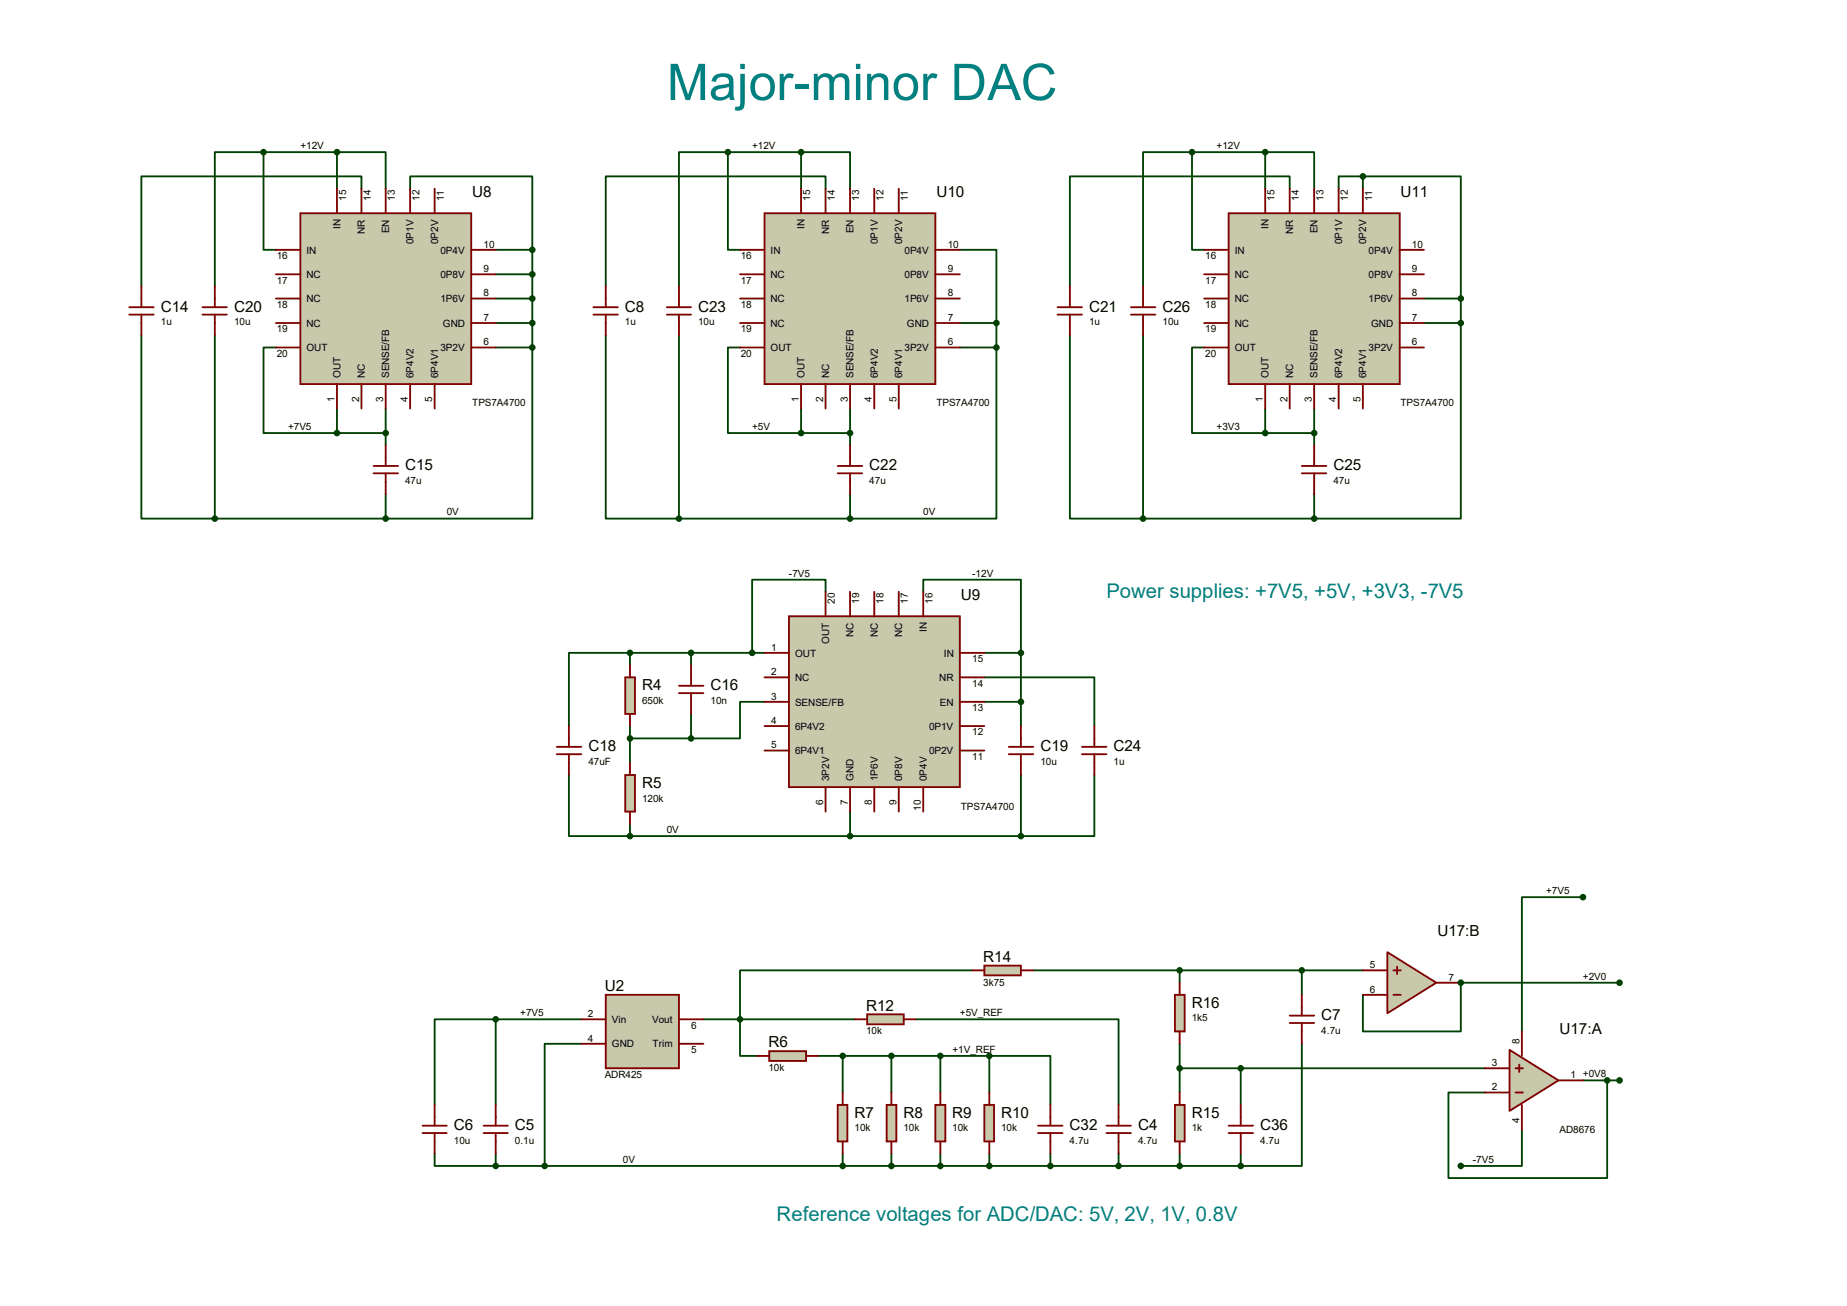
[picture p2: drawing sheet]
<svg xmlns="http://www.w3.org/2000/svg" width="297mm" height="210mm" viewBox="0 0 297 210" stroke-linecap="round" stroke-linejoin="round" font-family="sans-serif">
<g fill="none" stroke="#004000" stroke-width=".3">
<path d="M42.4 24.5v15.7h2M42.4 24.5h-7.9v21.6M42.4 24.5h11.8M54.2 24.5h7.8v5.9M54.2 24.5v5.9M58.1 30.4v-2h-35.4v17.7M66 30.4v-2h19.6v11.8M117.1 24.5v15.7h1.9M117.1 24.5h-7.9v21.6M117.1 24.5h11.7M128.8 24.5h7.9v5.9M128.8 24.5v5.9"/>
<path d="M132.8 30.4v-2h-35.4v17.7M191.7 24.5v15.7h1.9M191.7 24.5h-7.9v21.6M191.7 24.5h11.8M203.5 24.5h7.8v5.9M203.5 24.5v5.9M207.4 30.4v-2h-35.4v17.7M219.2 28.4h15.7v19.6M219.2 28.4h-3.9v2M219.2 28.4v2M22.7 53.9v29.5h11.8M34.5 53.9v29.5"/>
<path d="M44.4 55.9h-2v13.7h11.8M79.7 55.9h5.9M79.7 48h5.9M79.7 44.1h5.9M79.7 40.2h5.9M79.7 51.9h5.9M85.6 55.9v27.5h-23.6M85.6 40.2v15.7M97.4 53.9v29.5h11.8M109.2 53.9v29.5M119 55.9h-1.9v13.7h11.7M154.3 40.2h5.9v11.7"/>
<path d="M154.3 55.9h5.9M154.3 51.9h5.9M160.2 55.9v27.5h-23.5M160.2 51.9v4M172 53.9v29.5h11.8M183.8 53.9v29.5M193.6 55.9h-1.9v13.7h11.8M229 48h5.9M229 51.9h5.9M234.9 51.9v31.5h-23.6M234.9 48v3.9M54.2 65.7v3.9"/>
<path d="M54.2 69.6h7.8M62 65.7v5.9M62 79.5v3.9M128.8 69.6h7.9M128.8 65.7v3.9M136.7 65.7v5.9M136.7 79.5v3.9M203.5 69.6h7.8M203.5 65.7v3.9M211.3 65.7v5.9M211.3 79.5v3.9M34.5 83.4h27.5"/>
<path d="M109.2 83.4h27.5M132.8 95.2v-2h-11.9v11.8M148.5 95.2v-2h15.7v11.8M183.8 83.4h27.5M101.3 105h-9.8v11.8M101.3 105h21.6M101.3 105v1.9M101.3 116.8v5.9M101.3 118.7h9.8M111.1 105v1.9M111.1 114.8v3.9M122.9 112.9h-3.9v5.8h-7.9"/>
<path d="M158.3 108.9h17.7v7.9M158.3 105h5.9M158.3 112.9h5.9M164.2 105v11.8M91.5 124.6v9.9h9.8M101.3 132.5v2M101.3 134.5h62.9M136.7 130.5v4M164.2 124.6v9.9M176 124.6v9.9h-11.8M156.3 156h-37.3v13.8h2.8M166.2 156h53"/>
<path d="M189.7 156v2M209.3 156v4M234.9 158h.1M234.9 158v7.9h-15.7v-5.9M234.9 158h25.5M254.6 144.3h-9.9v21.6M79.7 163.9h-9.8v13.8M79.7 163.9h13.8M79.7 163.9v13.8M93.5 167.9h-5.9v19.6M113.1 163.9h24.4M131.6 169.8h27.5"/>
<path d="M135.5 169.8v5.9M143.3 169.8v5.9M147.3 163.9h32.6v13.8M151.2 169.8v5.9M159.1 169.8h9.8v7.9M159.1 169.8v5.9M189.7 167.9v7.8M189.7 171.8h49.1M199.5 171.8v5.9M209.3 167.9v19.6h-9.8M254.6 173.7h5.8M258.4 173.7v15.7h-25.5v-13.7h5.9"/>
<path d="M69.9 185.5v2h9.8M79.7 187.5h119.8M79.7 185.5v2M135.5 185.5v2M143.3 185.5v2M151.2 185.5v2M159.1 185.5v2M168.9 185.5v2M179.9 185.5v2M189.7 185.5v2M199.5 185.5v2M244.7 181.6v5.9h-9.8"/>
</g>
<path d="M48.3 34.3h27.5v27.5h-27.5z" fill="#c8c8aa" stroke="#800000" stroke-width=".3"/>
<g fill="none" stroke="#800000" stroke-width=".3">
<path d="M54.2 30.4v3.9M58.1 30.4v3.9M62 30.4v3.9M66 30.4v3.9M69.9 30.4v3.9M44.4 55.9h3.9M44.4 51.9h3.9M44.4 48h3.9M44.4 44.1h3.9M44.4 40.2h3.9M75.8 55.9h3.9M75.8 51.9h3.9"/>
<path d="M75.8 48h3.9M75.8 44.1h3.9M75.8 40.2h3.9M54.2 61.8v3.9M58.1 61.8v3.9M60.1 76.1h3.9M60.1 74.9h3.9M62 61.8v3.9M62 71.6v3.3M62 76.1v3.4M66 61.8v3.9M69.9 61.8v3.9"/>
</g>
<g fill="#004000" stroke="#004000" stroke-width=".3">
<circle cx="54.2" cy="69.6" r=".38"/>
<circle cx="62" cy="69.6" r=".38"/>
</g>
<path d="M126.9 99.1h27.4v27.5h-27.4z" fill="#c8c8aa" stroke="#800000" stroke-width=".3"/>
<g fill="none" stroke="#800000" stroke-width=".3">
<path d="M132.8 95.2v3.9M136.7 95.2v3.9M140.6 95.2v3.9M144.5 95.2v3.9M148.5 95.2v3.9M122.9 105h4M122.9 108.9h4M122.9 112.9h4M122.9 116.8h4M154.3 105h4M154.3 108.9h4M154.3 112.9h4"/>
<path d="M154.3 116.8h4M122.9 120.7h4M132.8 126.6v3.9M136.7 126.6v3.9M140.6 126.6v3.9M144.5 126.6v3.9M148.5 126.6v3.9M154.3 120.7h4"/>
</g>
<path d="M100.5 108.9h1.6v5.9h-1.6z" fill="#c8c8aa" stroke="#800000" stroke-width=".3"/>
<path d="M101.3 106.9v2M101.3 114.8v2" fill="none" stroke="#800000" stroke-width=".3"/>
<path d="M100.5 124.6h1.6v5.9h-1.6z" fill="#c8c8aa" stroke="#800000" stroke-width=".3"/>
<g fill="none" stroke="#800000" stroke-width=".3">
<path d="M32.6 50.6h3.9M32.6 49.4h3.9M34.5 46.1v3.3M34.5 50.6v3.3M91.5 116.8v3.3M164.2 116.8v3.3M89.5 121.3h4M89.5 120.1h4M91.5 121.3v3.3M101.3 122.7v1.9M101.3 130.5v2M162.2 121.3h4"/>
<path d="M162.2 120.1h4M164.2 121.3v3.3"/>
</g>
<g fill="#004000" stroke="#004000" stroke-width=".3">
<circle cx="85.6" cy="55.9" r=".38"/>
<circle cx="85.6" cy="48" r=".38"/>
<circle cx="85.6" cy="44.1" r=".38"/>
<circle cx="85.6" cy="40.2" r=".38"/>
</g>
<path d="M122.9 34.3h27.5v27.5h-27.5z" fill="#c8c8aa" stroke="#800000" stroke-width=".3"/>
<g fill="none" stroke="#800000" stroke-width=".3">
<path d="M128.8 30.4v3.9M132.8 30.4v3.9M136.7 30.4v3.9M140.6 30.4v3.9M144.5 30.4v3.9M107.2 50.6h3.9M107.2 49.4h3.9M109.2 46.1v3.3M109.2 50.6v3.3M119 55.9h3.9M119 51.9h3.9M119 48h3.9"/>
<path d="M119 44.1h3.9M119 40.2h3.9M150.4 55.9h3.9M150.4 51.9h3.9M150.4 48h3.9M150.4 44.1h3.9M150.4 40.2h3.9M128.8 61.8v3.9M132.8 61.8v3.9M134.7 76.1h3.9M134.7 74.9h3.9M136.7 61.8v3.9"/>
<path d="M136.7 71.6v3.3M136.7 76.1v3.4M140.6 61.8v3.9M144.5 61.8v3.9"/>
</g>
<g fill="#004000" stroke="#004000" stroke-width=".3">
<circle cx="128.8" cy="24.5" r=".38"/>
<circle cx="128.8" cy="69.6" r=".38"/>
<circle cx="136.7" cy="69.6" r=".38"/>
<circle cx="117.1" cy="24.5" r=".38"/>
<circle cx="160.2" cy="55.9" r=".38"/>
</g>
<path d="M197.6 34.3h27.5v27.5h-27.5z" fill="#c8c8aa" stroke="#800000" stroke-width=".3"/>
<g fill="none" stroke="#800000" stroke-width=".3">
<path d="M203.5 30.4v3.9M207.4 30.4v3.9M211.3 30.4v3.9M215.3 30.4v3.9M219.2 30.4v3.9M181.9 50.6h3.9M181.9 49.4h3.9M183.8 46.1v3.3M183.8 50.6v3.3M193.6 55.9h4M193.6 51.9h4M193.6 48h4"/>
<path d="M193.6 44.1h4M193.6 40.2h4M225.1 55.9h3.9M225.1 51.9h3.9M225.1 48h3.9M225.1 44.1h3.9M225.1 40.2h3.9M203.5 61.8v3.9M207.4 61.8v3.9M209.3 76.1h4M209.3 74.9h4M211.3 61.8v3.9"/>
<path d="M211.3 71.6v3.3M211.3 76.1v3.4M215.3 61.8v3.9M219.2 61.8v3.9"/>
</g>
<g fill="#004000" stroke="#004000" stroke-width=".3">
<circle cx="203.5" cy="24.5" r=".38"/>
<circle cx="203.5" cy="69.6" r=".38"/>
<circle cx="211.3" cy="69.6" r=".38"/>
<circle cx="191.7" cy="24.5" r=".38"/>
<circle cx="234.9" cy="48" r=".38"/>
<circle cx="219.2" cy="28.4" r=".38"/>
<circle cx="234.9" cy="51.9" r=".38"/>
<circle cx="160.2" cy="51.9" r=".38"/>
<circle cx="85.6" cy="51.9" r=".38"/>
<circle cx="120.9" cy="105" r=".38"/>
<circle cx="111.1" cy="105" r=".38"/>
<circle cx="101.3" cy="105" r=".38"/>
<circle cx="101.3" cy="118.7" r=".38"/>
<circle cx="111.1" cy="118.7" r=".38"/>
<circle cx="101.3" cy="134.5" r=".38"/>
<circle cx="136.7" cy="134.5" r=".38"/>
<circle cx="164.2" cy="134.5" r=".38"/>
<circle cx="164.2" cy="112.9" r=".38"/>
<circle cx="164.2" cy="105" r=".38"/>
<circle cx="62" cy="83.4" r=".38"/>
<circle cx="34.5" cy="83.4" r=".38"/>
<circle cx="136.7" cy="83.4" r=".38"/>
<circle cx="109.2" cy="83.4" r=".38"/>
<circle cx="211.3" cy="83.4" r=".38"/>
<circle cx="183.8" cy="83.4" r=".38"/>
<circle cx="42.4" cy="24.5" r=".38"/>
<circle cx="54.2" cy="24.5" r=".38"/>
</g>
<path d="M123.7 169h5.9v1.6h-5.9z" fill="#c8c8aa" stroke="#800000" stroke-width=".3"/>
<path d="M121.8 169.8h1.9M129.6 169.8h2" fill="none" stroke="#800000" stroke-width=".3"/>
<path d="M134.7 177.7h1.6v5.9h-1.6z" fill="#c8c8aa" stroke="#800000" stroke-width=".3"/>
<path d="M135.5 175.7v2M135.5 183.6v1.9" fill="none" stroke="#800000" stroke-width=".3"/>
<path d="M142.6 177.7h1.5v5.9h-1.5z" fill="#c8c8aa" stroke="#800000" stroke-width=".3"/>
<path d="M143.3 175.7v2M143.3 183.6v1.9" fill="none" stroke="#800000" stroke-width=".3"/>
<path d="M150.4 177.7h1.6v5.9h-1.6z" fill="#c8c8aa" stroke="#800000" stroke-width=".3"/>
<path d="M151.2 175.7v2M151.2 183.6v1.9" fill="none" stroke="#800000" stroke-width=".3"/>
<path d="M158.3 177.7h1.6v5.9h-1.6z" fill="#c8c8aa" stroke="#800000" stroke-width=".3"/>
<path d="M159.1 175.7v2M168.9 177.7v3.3M199.5 177.7v3.3M159.1 183.6v1.9M166.9 182.2h4M166.9 181h4M168.9 182.2v3.3M197.6 182.2h3.9M197.6 181h3.9M199.5 182.2v3.3" fill="none" stroke="#800000" stroke-width=".3"/>
<g fill="#004000" stroke="#004000" stroke-width=".3">
<circle cx="135.5" cy="169.8" r=".38"/>
<circle cx="143.3" cy="169.8" r=".38"/>
<circle cx="151.2" cy="169.8" r=".38"/>
<circle cx="135.5" cy="187.5" r=".38"/>
<circle cx="143.3" cy="187.5" r=".38"/>
<circle cx="151.2" cy="187.5" r=".38"/>
<circle cx="159.1" cy="187.5" r=".38"/>
<circle cx="159.1" cy="169.8" r=".38"/>
</g>
<path d="M223.1 153.1l7.9 4.9-7.9 4.9z" fill="#c8c8aa" stroke="#800000" stroke-width=".3"/>
<path d="M219.2 160h3.9M219.2 156h3.9M224.1 160h1.2M224.1 156h1.2M224.7 155.4v1.2M231 158h3.9" fill="none" stroke="#800000" stroke-width=".3"/>
<path d="M242.7 168.8l7.9 4.9-7.9 4.9z" fill="#c8c8aa" stroke="#800000" stroke-width=".3"/>
<path d="M238.8 175.7h3.9M238.8 171.8h3.9M243.7 175.7h1.2M243.7 171.8h1.2M244.3 171.2v1.2M244.7 165.9v3.9M244.7 177.7v3.9M250.6 173.7h4" fill="none" stroke="#800000" stroke-width=".3"/>
<path d="M139.4 163.1h5.9v1.6h-5.9z" fill="#c8c8aa" stroke="#800000" stroke-width=".3"/>
<path d="M137.5 163.9h1.9M145.3 163.9h2" fill="none" stroke="#800000" stroke-width=".3"/>
<circle cx="119" cy="163.9" r=".38" fill="#004000" stroke="#004000" stroke-width=".3"/>
<path d="M97.4 160h11.8v11.8h-11.8z" fill="#c8c8aa" stroke="#800000" stroke-width=".3"/>
<path d="M69.9 177.7v3.3M79.7 177.7v3.3M93.5 163.9h3.9M93.5 167.9h3.9M109.2 163.9h3.9M109.2 167.9h3.9M67.9 182.2h3.9M67.9 181h3.9M69.9 182.2v3.3M77.8 182.2h3.9M77.8 181h3.9M79.7 182.2v3.3" fill="none" stroke="#800000" stroke-width=".3"/>
<g fill="#004000" stroke="#004000" stroke-width=".3">
<circle cx="87.6" cy="187.5" r=".38"/>
<circle cx="79.7" cy="187.5" r=".38"/>
<circle cx="79.7" cy="163.9" r=".38"/>
</g>
<path d="M158.3 155.3h5.9v1.5h-5.9z" fill="#c8c8aa" stroke="#800000" stroke-width=".3"/>
<path d="M156.3 156h2M164.2 156h2M209.3 160v3.3M179.9 177.7v3.3M207.4 163.3h3.9M207.4 164.5h3.9M209.3 164.5v3.4M177.9 181h4M177.9 182.2h4M179.9 182.2v3.3" fill="none" stroke="#800000" stroke-width=".3"/>
<path d="M188.9 177.7h1.6v5.9h-1.6z" fill="#c8c8aa" stroke="#800000" stroke-width=".3"/>
<path d="M189.7 175.7v2M189.7 183.6v1.9" fill="none" stroke="#800000" stroke-width=".3"/>
<path d="M188.9 160h1.6v5.9h-1.6z" fill="#c8c8aa" stroke="#800000" stroke-width=".3"/>
<g fill="none" stroke="#800000" stroke-width=".3">
<path d="M20.8 50.6h3.9M20.8 49.4h3.9M22.7 46.1v3.3M22.7 50.6v3.3M95.4 50.6h4M95.4 49.4h4M97.4 46.1v3.3M97.4 50.6v3.3M170.1 50.6h3.9M170.1 49.4h3.9M172 46.1v3.3M172 50.6v3.3"/>
<path d="M109.2 111.5h3.9M109.2 110.3h3.9M111.1 106.9v3.4M111.1 111.5v3.3M176 116.8v3.3M174 121.3h3.9M174 120.1h3.9M176 121.3v3.3M189.7 158v2M189.7 165.9v2"/>
</g>
<g fill="#004000" stroke="#004000" stroke-width=".3">
<circle cx="189.7" cy="156" r=".38"/>
<circle cx="189.7" cy="171.8" r=".38"/>
<circle cx="260.4" cy="158" r=".38"/>
<circle cx="260.4" cy="173.7" r=".38"/>
<circle cx="254.6" cy="144.3" r=".38"/>
<circle cx="234.9" cy="187.5" r=".38"/>
<circle cx="258.4" cy="173.7" r=".38"/>
<circle cx="168.9" cy="187.5" r=".38"/>
<circle cx="179.9" cy="187.5" r=".38"/>
<circle cx="199.5" cy="171.8" r=".38"/>
<circle cx="189.7" cy="187.5" r=".38"/>
<circle cx="199.5" cy="187.5" r=".38"/>
<circle cx="209.3" cy="156" r=".38"/>
<circle cx="234.9" cy="158" r=".38"/>
</g>
<text font-size="8.1" fill="#008080" x="107.2" y="16.1">Major-minor DAC</text>
<g font-size="3.3" fill="#008080">
<text x="177.9" y="96.2">Power supplies: +7V5, +5V, +3V3, -7V5</text>
<text x="124.9" y="196.3">Reference voltages for ADC/DAC: 5V, 2V, 1V, 0.8V</text>
</g>
<g font-size="2.5">
<text x="75.9" y="31.7">U8</text>
<text x="150.6" y="31.7">U10</text>
<text x="225.2" y="31.7">U11</text>
<text x="25.9" y="50.1">C14</text>
<text x="37.6" y="50.1">C20</text>
<text x="100.5" y="50.1">C8</text>
<text x="112.3" y="50.1">C23</text>
<text x="175.1" y="50.1">C21</text>
<text x="186.9" y="50.1">C26</text>
<text x="65.2" y="75.6">C15</text>
<text x="139.8" y="75.6">C22</text>
<text x="214.4" y="75.6">C25</text>
<text x="154.5" y="96.5">U9</text>
<text x="103.3" y="111">R4</text>
<text x="114.3" y="111">C16</text>
<text x="94.6" y="120.8">C18</text>
<text x="167.3" y="120.8">C19</text>
<text x="179.1" y="120.8">C24</text>
<text x="103.3" y="126.7">R5</text>
<text x="158.1" y="154.6">R14</text>
<text x="231.1" y="150.5">U17:B</text>
<text x="97.2" y="159.3">U2</text>
<text x="139.3" y="162.5">R12</text>
<text x="191.6" y="162.1">R16</text>
<text x="212.5" y="164">C7</text>
<text x="250.8" y="166.2">U17:A</text>
<text x="123.6" y="168.4">R6</text>
<text x="137.4" y="179.7">R7</text>
<text x="145.3" y="179.7">R8</text>
<text x="153.1" y="179.7">R9</text>
<text x="161" y="179.7">R10</text>
<text x="191.6" y="179.7">R15</text>
<text x="73" y="181.7">C6</text>
<text x="82.8" y="181.7">C5</text>
<text x="172" y="181.7">C32</text>
<text x="183" y="181.7">C4</text>
<text x="202.6" y="181.7">C36</text>
</g>
<g font-size="1.6">
<text x="48.3" y="24">+12V</text>
<text x="120.9" y="24">+12V</text>
<text x="195.6" y="24">+12V</text>
<text x="55.7" y="32.3" transform="rotate(-90 55.7 32.3)">15</text>
<text x="59.6" y="32.3" transform="rotate(-90 59.6 32.3)">14</text>
<text x="63.5" y="32.3" transform="rotate(-90 63.5 32.3)">13</text>
<text x="67.4" y="32.3" transform="rotate(-90 67.4 32.3)">12</text>
<text x="71.4" y="32.3" transform="rotate(-90 71.4 32.3)">11</text>
<text x="130.3" y="32.3" transform="rotate(-90 130.3 32.3)">15</text>
<text x="134.2" y="32.3" transform="rotate(-90 134.2 32.3)">14</text>
<text x="138.2" y="32.3" transform="rotate(-90 138.2 32.3)">13</text>
<text x="142.1" y="32.3" transform="rotate(-90 142.1 32.3)">12</text>
<text x="146" y="32.3" transform="rotate(-90 146 32.3)">11</text>
<text x="204.9" y="32.3" transform="rotate(-90 204.9 32.3)">15</text>
<text x="208.9" y="32.3" transform="rotate(-90 208.9 32.3)">14</text>
<text x="212.8" y="32.3" transform="rotate(-90 212.8 32.3)">13</text>
<text x="216.8" y="32.3" transform="rotate(-90 216.8 32.3)">12</text>
<text x="220.6" y="32.3" transform="rotate(-90 220.6 32.3)">11</text>
<text x="44.5" y="41.7">16</text>
<text x="49.3" y="40.8">IN</text>
<text x="54.7" y="36.9" transform="rotate(-90 54.7 36.9)">IN</text>
<text x="58.7" y="37.6" transform="rotate(-90 58.7 37.6)">NR</text>
<text x="62.6" y="37.5" transform="rotate(-90 62.6 37.5)">EN</text>
<text x="66.5" y="39.2" transform="rotate(-90 66.5 39.2)">0P1V</text>
<text x="70.4" y="39.2" transform="rotate(-90 70.4 39.2)">0P2V</text>
<text x="70.8" y="40.8">0P4V</text>
<text x="77.8" y="39.8">10</text>
<text x="119.1" y="41.7">16</text>
<text x="123.9" y="40.8">IN</text>
<text x="129.4" y="36.9" transform="rotate(-90 129.4 36.9)">IN</text>
<text x="133.3" y="37.6" transform="rotate(-90 133.3 37.6)">NR</text>
<text x="137.2" y="37.5" transform="rotate(-90 137.2 37.5)">EN</text>
<text x="141.1" y="39.2" transform="rotate(-90 141.1 39.2)">0P1V</text>
<text x="145.1" y="39.2" transform="rotate(-90 145.1 39.2)">0P2V</text>
<text x="145.5" y="40.8">0P4V</text>
<text x="152.4" y="39.8">10</text>
<text x="193.8" y="41.7">16</text>
<text x="198.5" y="40.8">IN</text>
<text x="204" y="36.9" transform="rotate(-90 204 36.9)">IN</text>
<text x="207.9" y="37.6" transform="rotate(-90 207.9 37.6)">NR</text>
<text x="211.9" y="37.5" transform="rotate(-90 211.9 37.5)">EN</text>
<text x="215.8" y="39.2" transform="rotate(-90 215.8 39.2)">0P1V</text>
<text x="219.7" y="39.2" transform="rotate(-90 219.7 39.2)">0P2V</text>
<text x="220.1" y="40.8">0P4V</text>
<text x="227" y="39.8">10</text>
<text x="44.5" y="45.6">17</text>
<text x="49.3" y="44.7">NC</text>
<text x="70.8" y="44.7">0P8V</text>
<text x="77.8" y="47.7">8</text>
<text x="77.8" y="43.8">9</text>
<text x="119.1" y="45.6">17</text>
<text x="123.9" y="44.7">NC</text>
<text x="145.5" y="44.7">0P8V</text>
<text x="152.4" y="47.7">8</text>
<text x="152.4" y="43.8">9</text>
<text x="193.8" y="45.6">17</text>
<text x="198.5" y="44.7">NC</text>
<text x="220.1" y="44.7">0P8V</text>
<text x="227" y="47.7">8</text>
<text x="227" y="43.8">9</text>
<text x="25.9" y="52.3">1u</text>
<text x="37.6" y="52.3">10u</text>
<text x="44.5" y="49.5">18</text>
<text x="44.5" y="53.4">19</text>
<text x="49.3" y="48.6">NC</text>
<text x="49.3" y="52.5">NC</text>
<text x="70.8" y="48.6">1P6V</text>
<text x="71.2" y="52.5">GND</text>
<text x="77.8" y="51.6">7</text>
<text x="100.5" y="52.3">1u</text>
<text x="112.3" y="52.3">10u</text>
<text x="119.1" y="49.5">18</text>
<text x="119.1" y="53.4">19</text>
<text x="123.9" y="48.6">NC</text>
<text x="123.9" y="52.5">NC</text>
<text x="145.5" y="48.6">1P6V</text>
<text x="145.8" y="52.5">GND</text>
<text x="152.4" y="51.6">7</text>
<text x="175.1" y="52.3">1u</text>
<text x="186.9" y="52.3">10u</text>
<text x="193.8" y="49.5">18</text>
<text x="193.8" y="53.4">19</text>
<text x="198.5" y="48.6">NC</text>
<text x="198.5" y="52.5">NC</text>
<text x="220.1" y="48.6">1P6V</text>
<text x="220.5" y="52.5">GND</text>
<text x="227" y="51.6">7</text>
<text x="44.5" y="57.4">20</text>
<text x="49.3" y="56.5">OUT</text>
<text x="70.8" y="56.5">3P2V</text>
<text x="77.8" y="55.5">6</text>
<text x="119.1" y="57.4">20</text>
<text x="123.9" y="56.5">OUT</text>
<text x="145.5" y="56.5">3P2V</text>
<text x="152.4" y="55.5">6</text>
<text x="193.8" y="57.4">20</text>
<text x="198.5" y="56.5">OUT</text>
<text x="220.1" y="56.5">3P2V</text>
<text x="227" y="55.5">6</text>
<text x="53.8" y="64.6" transform="rotate(-90 53.8 64.6)">1</text>
<text x="54.7" y="60.8" transform="rotate(-90 54.7 60.8)">OUT</text>
<text x="57.7" y="64.6" transform="rotate(-90 57.7 64.6)">2</text>
<text x="58.7" y="60.8" transform="rotate(-90 58.7 60.8)">NC</text>
<text x="61.6" y="64.6" transform="rotate(-90 61.6 64.6)">3</text>
<text x="62.6" y="60.8" transform="rotate(-90 62.6 60.8)">SENSE/FB</text>
<text x="65.6" y="64.6" transform="rotate(-90 65.6 64.6)">4</text>
<text x="66.5" y="60.8" transform="rotate(-90 66.5 60.8)">6P4V2</text>
<text x="69.5" y="64.6" transform="rotate(-90 69.5 64.6)">5</text>
<text x="70.4" y="60.8" transform="rotate(-90 70.4 60.8)">6P4V1</text>
<text x="75.9" y="65.4">TPS7A4700</text>
<text x="128.4" y="64.6" transform="rotate(-90 128.4 64.6)">1</text>
<text x="129.4" y="60.8" transform="rotate(-90 129.4 60.8)">OUT</text>
<text x="132.4" y="64.6" transform="rotate(-90 132.4 64.6)">2</text>
<text x="133.3" y="60.8" transform="rotate(-90 133.3 60.8)">NC</text>
<text x="136.3" y="64.6" transform="rotate(-90 136.3 64.6)">3</text>
<text x="137.2" y="60.8" transform="rotate(-90 137.2 60.8)">SENSE/FB</text>
<text x="140.2" y="64.6" transform="rotate(-90 140.2 64.6)">4</text>
<text x="141.1" y="60.8" transform="rotate(-90 141.1 60.8)">6P4V2</text>
<text x="144.1" y="64.6" transform="rotate(-90 144.1 64.6)">5</text>
<text x="145.1" y="60.8" transform="rotate(-90 145.1 60.8)">6P4V1</text>
<text x="150.6" y="65.4">TPS7A4700</text>
<text x="203.1" y="64.6" transform="rotate(-90 203.1 64.6)">1</text>
<text x="204" y="60.8" transform="rotate(-90 204 60.8)">OUT</text>
<text x="207" y="64.6" transform="rotate(-90 207 64.6)">2</text>
<text x="207.9" y="60.8" transform="rotate(-90 207.9 60.8)">NC</text>
<text x="211" y="64.6" transform="rotate(-90 211 64.6)">3</text>
<text x="211.9" y="60.8" transform="rotate(-90 211.9 60.8)">SENSE/FB</text>
<text x="214.9" y="64.6" transform="rotate(-90 214.9 64.6)">4</text>
<text x="215.8" y="60.8" transform="rotate(-90 215.8 60.8)">6P4V2</text>
<text x="218.8" y="64.6" transform="rotate(-90 218.8 64.6)">5</text>
<text x="219.7" y="60.8" transform="rotate(-90 219.7 60.8)">6P4V1</text>
<text x="225.2" y="65.4">TPS7A4700</text>
<text x="46.3" y="69.1">+7V5</text>
<text x="120.9" y="69.1">+5V</text>
<text x="195.6" y="69.1">+3V3</text>
<text x="65.2" y="77.8">47u</text>
<text x="139.8" y="77.8">47u</text>
<text x="214.4" y="77.8">47u</text>
<text x="71.8" y="82.9">0V</text>
<text x="148.5" y="82.9">0V</text>
<text x="126.9" y="92.7">-7V5</text>
<text x="156.3" y="92.7">-12V</text>
<text x="134.2" y="97.1" transform="rotate(-90 134.2 97.1)">20</text>
<text x="138.2" y="97.1" transform="rotate(-90 138.2 97.1)">19</text>
<text x="142.1" y="97.1" transform="rotate(-90 142.1 97.1)">18</text>
<text x="146" y="97.1" transform="rotate(-90 146 97.1)">17</text>
<text x="149" y="101.7" transform="rotate(-90 149 101.7)">IN</text>
<text x="149.9" y="97.1" transform="rotate(-90 149.9 97.1)">16</text>
<text x="124" y="104.6">1</text>
<text x="127.8" y="105.6">OUT</text>
<text x="133.3" y="103.5" transform="rotate(-90 133.3 103.5)">OUT</text>
<text x="137.2" y="102.4" transform="rotate(-90 137.2 102.4)">NC</text>
<text x="141.1" y="102.4" transform="rotate(-90 141.1 102.4)">NC</text>
<text x="145.1" y="102.4" transform="rotate(-90 145.1 102.4)">NC</text>
<text x="151.8" y="105.6">IN</text>
<text x="156.3" y="106.5">15</text>
<text x="103.3" y="113.2">650k</text>
<text x="114.3" y="113.2">10n</text>
<text x="124" y="108.6">2</text>
<text x="124" y="112.5">3</text>
<text x="127.8" y="109.5">NC</text>
<text x="127.8" y="113.5">SENSE/FB</text>
<text x="151" y="109.5">NR</text>
<text x="151.1" y="113.5">EN</text>
<text x="156.3" y="110.4">14</text>
<text x="124" y="116.4">4</text>
<text x="127.8" y="117.3">6P4V2</text>
<text x="149.4" y="117.3">0P1V</text>
<text x="156.3" y="118.2">12</text>
<text x="156.3" y="114.3">13</text>
<text x="94.6" y="123">47uF</text>
<text x="124" y="120.4">5</text>
<text x="127.8" y="121.3">6P4V1</text>
<text x="133.3" y="125.6" transform="rotate(-90 133.3 125.6)">3P2V</text>
<text x="137.2" y="125.6" transform="rotate(-90 137.2 125.6)">GND</text>
<text x="141.1" y="125.6" transform="rotate(-90 141.1 125.6)">1P6V</text>
<text x="145.1" y="125.6" transform="rotate(-90 145.1 125.6)">0P8V</text>
<text x="149" y="125.6" transform="rotate(-90 149 125.6)">0P4V</text>
<text x="149.4" y="121.3">0P2V</text>
<text x="156.3" y="122.2">11</text>
<text x="167.3" y="123">10u</text>
<text x="179.1" y="123">1u</text>
<text x="103.3" y="128.9">120k</text>
<text x="132.4" y="129.5" transform="rotate(-90 132.4 129.5)">6</text>
<text x="136.3" y="129.5" transform="rotate(-90 136.3 129.5)">7</text>
<text x="140.2" y="129.5" transform="rotate(-90 140.2 129.5)">8</text>
<text x="144.1" y="129.5" transform="rotate(-90 144.1 129.5)">9</text>
<text x="148.1" y="130.4" transform="rotate(-90 148.1 130.4)">10</text>
<text x="154.5" y="130.2">TPS7A4700</text>
<text x="107.2" y="133.9">0V</text>
<text x="248.6" y="143.8">+7V5</text>
<text x="220.3" y="155.7">5</text>
<text x="158.1" y="158.5">3k75</text>
<text x="220.3" y="159.6">6</text>
<text x="232.9" y="157.7">7</text>
<text x="254.6" y="157.5">+2V0</text>
<text x="83.7" y="163.4">+7V5</text>
<text x="94.5" y="163.6">2</text>
<text x="94.5" y="167.5">4</text>
<text x="98.4" y="164.5">Vin</text>
<text x="104.9" y="164.5">Vout</text>
<text x="111.1" y="165.4">6</text>
<text x="139.3" y="166.3">10k</text>
<text x="154.3" y="163.4">+5V_REF</text>
<text x="191.6" y="164.3">1k5</text>
<text x="212.5" y="166.2">4.7u</text>
<text x="244.4" y="167.9" transform="rotate(-90 244.4 167.9)">8</text>
<text x="97.2" y="173.4">ADR425</text>
<text x="98.4" y="168.4">GND</text>
<text x="104.9" y="168.4">Trim</text>
<text x="111.1" y="169.3">5</text>
<text x="123.6" y="172.2">10k</text>
<text x="153.2" y="169.3">+1V_REF</text>
<text x="239.9" y="171.4">3</text>
<text x="252.6" y="173.4">1 +0V8</text>
<text x="239.9" y="175.3">2</text>
<text x="73" y="183.9">10u</text>
<text x="82.8" y="183.9">0.1u</text>
<text x="137.4" y="181.9">10k</text>
<text x="145.3" y="181.9">10k</text>
<text x="153.1" y="181.9">10k</text>
<text x="161" y="181.9">10k</text>
<text x="172" y="183.9">4.7u</text>
<text x="183" y="183.9">4.7u</text>
<text x="191.6" y="181.9">1k</text>
<text x="202.6" y="183.9">4.7u</text>
<text x="244.4" y="180.5" transform="rotate(-90 244.4 180.5)">4</text>
<text x="250.8" y="182.2">AD8676</text>
<text x="100.2" y="187">0V</text>
<text x="236.9" y="187">-7V5</text>
</g>
</svg>
